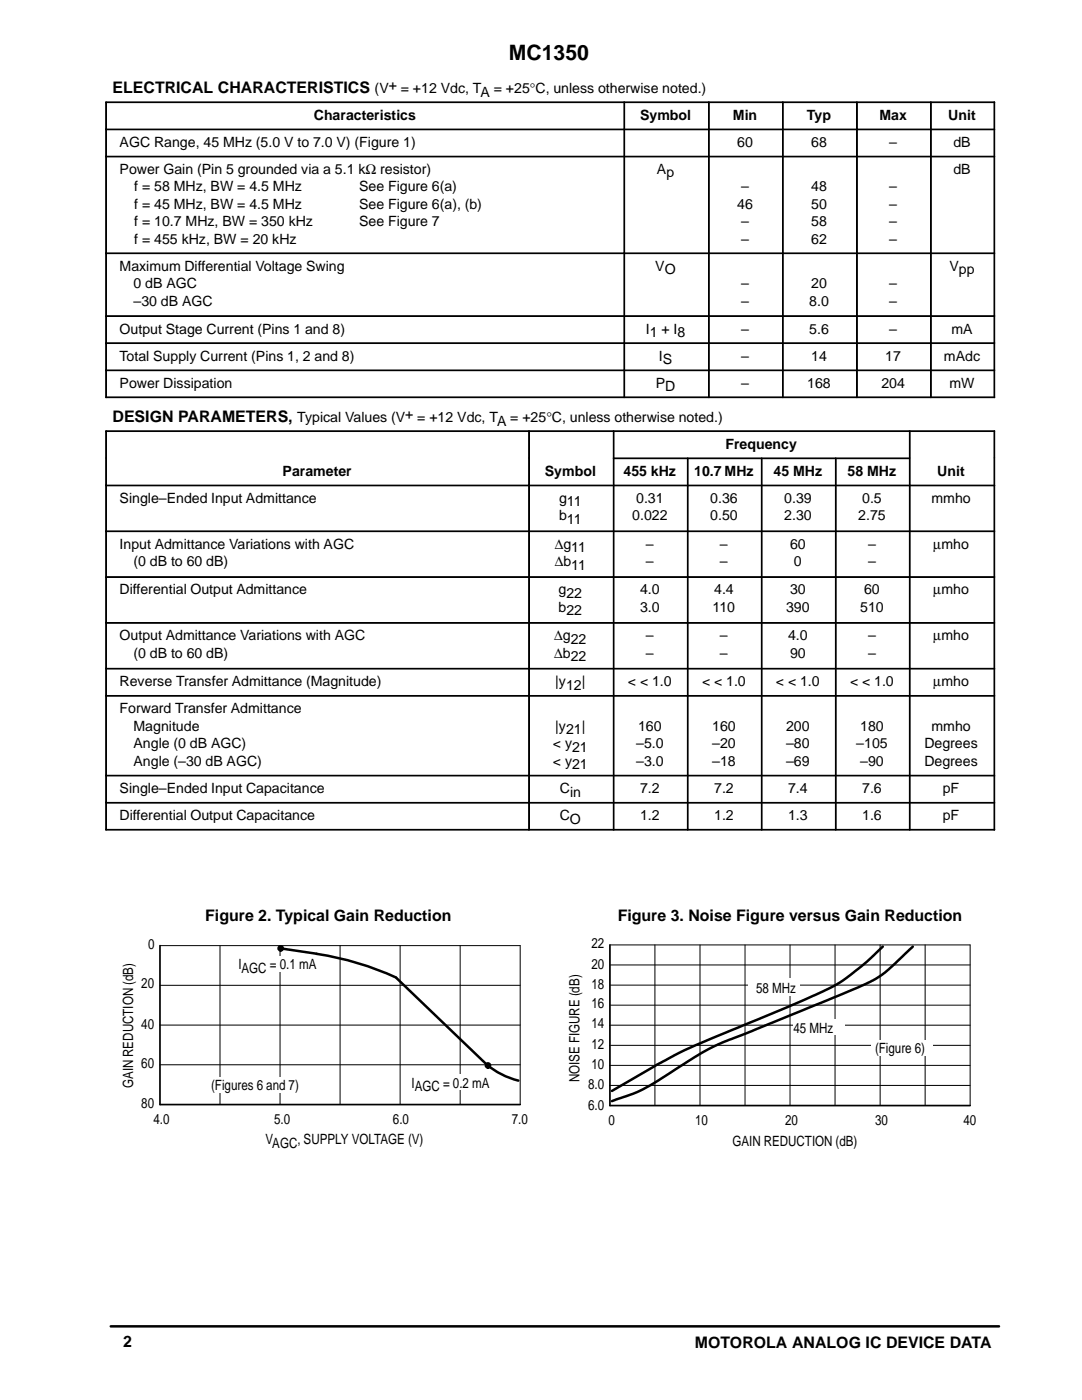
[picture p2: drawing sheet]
<svg xmlns="http://www.w3.org/2000/svg" width="216mm" height="279mm" viewBox="0 0 216 279" stroke-linecap="round" stroke-linejoin="round" font-family="sans-serif">
<path d="M55.9 189.3l7.3 1M63.1 190.4h.1a59.7 59.7 0 0 1 15.9 4.7M79.1 195.2l18 17.2a15.7 15.7 0 0 0 6.3 3.3M176.2 188.9l-3.8 3.5a35 35 0 0 1-11.6 7l-13.6 5.7a107.1 107.1 0 0 0-16.2 7.4M182.1 188.9l-3.1 3a22 22 0 0 1-9 5.7l-20.5 8.4a53.4 53.4 0 0 0-14.5 7.3l-1.6 1a36.2 36.2 0 0 1-11.3 5.5M130.9 212.6l-8.8 5.1M22.1 264.7h177.2" fill="none" stroke="#000" stroke-width=".5"/>
<g fill="#000" stroke="#000" stroke-width=".2">
<path d="M21.1 20.3h.1v5.4h-.1z" fill-rule="evenodd"/>
<path d="M21.1 20.3h103.4v.2h-103.4z" fill-rule="evenodd"/>
<path d="M21.1 25.8h.1v5.4h-.1z" fill-rule="evenodd"/>
<path d="M21.1 25.8h103.4v.1h-103.4z" fill-rule="evenodd"/>
<path d="M21.1 31.2h.1v19.3h-.1z" fill-rule="evenodd"/>
<path d="M21.1 31.2h103.4v.1h-103.4z" fill-rule="evenodd"/>
<path d="M124.5 20.3h.1v5.4h-.1z" fill-rule="evenodd"/>
<path d="M124.5 20.3h16.9v.2h-16.9z" fill-rule="evenodd"/>
<path d="M124.5 25.8h.1v5.4h-.1z" fill-rule="evenodd"/>
<path d="M124.5 25.8h16.9v.1h-16.9z" fill-rule="evenodd"/>
<path d="M124.5 31.2h.1v19.3h-.1z" fill-rule="evenodd"/>
<path d="M124.5 31.2h16.9v.1h-16.9z" fill-rule="evenodd"/>
<path d="M141.4 20.3h.1v5.4h-.1z" fill-rule="evenodd"/>
<path d="M141.4 20.3h14.7v.2h-14.7z" fill-rule="evenodd"/>
<path d="M141.4 25.8h.1v5.4h-.1z" fill-rule="evenodd"/>
<path d="M141.4 25.8h14.7v.1h-14.7z" fill-rule="evenodd"/>
<path d="M141.4 31.2h.1v19.3h-.1z" fill-rule="evenodd"/>
<path d="M141.4 31.2h14.7v.1h-14.7z" fill-rule="evenodd"/>
<path d="M156.1 20.3h.2v5.4h-.2z" fill-rule="evenodd"/>
<path d="M156.1 20.3h14.8v.2h-14.8z" fill-rule="evenodd"/>
<path d="M156.1 25.8h.2v5.4h-.2z" fill-rule="evenodd"/>
<path d="M156.1 25.8h14.8v.1h-14.8z" fill-rule="evenodd"/>
<path d="M156.1 31.2h.2v19.3h-.2z" fill-rule="evenodd"/>
<path d="M156.1 31.2h14.8v.1h-14.8z" fill-rule="evenodd"/>
<path d="M170.9 20.3h.2v5.4h-.2z" fill-rule="evenodd"/>
<path d="M170.9 20.3h14.8v.2h-14.8z" fill-rule="evenodd"/>
<path d="M170.9 25.8h.2v5.4h-.2z" fill-rule="evenodd"/>
<path d="M170.9 25.8h14.8v.1h-14.8z" fill-rule="evenodd"/>
<path d="M170.9 31.2h.2v19.3h-.2z" fill-rule="evenodd"/>
<path d="M170.9 31.2h14.8v.1h-14.8z" fill-rule="evenodd"/>
<path d="M185.7 20.3h.1v5.4h-.1z" fill-rule="evenodd"/>
<path d="M185.7 20.3h12.8v.2h-12.8z" fill-rule="evenodd"/>
<path d="M185.7 25.8h.1v5.4h-.1z" fill-rule="evenodd"/>
<path d="M185.7 25.8h12.8v.1h-12.8z" fill-rule="evenodd"/>
<path d="M185.7 31.2h.1v19.3h-.1z" fill-rule="evenodd"/>
<path d="M185.7 31.2h12.8v.1h-12.8z" fill-rule="evenodd"/>
<path d="M198.3 20.3h.2v5.4h-.2z" fill-rule="evenodd"/>
<path d="M198.3 25.8h.2v5.4h-.2z" fill-rule="evenodd"/>
<path d="M198.3 31.2h.2v19.3h-.2z" fill-rule="evenodd"/>
<path d="M21.1 50.5h.1v12.5h-.1z" fill-rule="evenodd"/>
<path d="M21.1 50.5h103.4v.1h-103.4z" fill-rule="evenodd"/>
<path d="M124.5 50.5h.1v12.5h-.1z" fill-rule="evenodd"/>
<path d="M124.5 50.5h16.9v.1h-16.9z" fill-rule="evenodd"/>
<path d="M141.4 50.5h.1v12.5h-.1z" fill-rule="evenodd"/>
<path d="M141.4 50.5h14.7v.1h-14.7z" fill-rule="evenodd"/>
<path d="M156.1 50.5h.2v12.5h-.2z" fill-rule="evenodd"/>
<path d="M156.1 50.5h14.8v.1h-14.8z" fill-rule="evenodd"/>
<path d="M170.9 50.5h.2v12.5h-.2z" fill-rule="evenodd"/>
<path d="M170.9 50.5h14.8v.1h-14.8z" fill-rule="evenodd"/>
<path d="M185.7 50.5h.1v12.5h-.1z" fill-rule="evenodd"/>
<path d="M185.7 50.5h12.8v.1h-12.8z" fill-rule="evenodd"/>
<path d="M198.3 50.5h.2v12.5h-.2z" fill-rule="evenodd"/>
<path d="M21.1 63h.1v5.4h-.1z" fill-rule="evenodd"/>
<path d="M21.1 63h103.4v.2h-103.4z" fill-rule="evenodd"/>
<path d="M21.1 68.4h.1v5.4h-.1z" fill-rule="evenodd"/>
<path d="M21.1 68.4h103.4v.2h-103.4z" fill-rule="evenodd"/>
<path d="M21.1 73.8h.1v5.6h-.1z" fill-rule="evenodd"/>
<path d="M21.1 73.8h103.4v.2h-103.4z" fill-rule="evenodd"/>
<path d="M21.1 79.2h103.4v.2h-103.4z" fill-rule="evenodd"/>
<path d="M124.5 63h.1v5.4h-.1z" fill-rule="evenodd"/>
<path d="M124.5 63h16.9v.2h-16.9z" fill-rule="evenodd"/>
<path d="M124.5 68.4h.1v5.4h-.1z" fill-rule="evenodd"/>
<path d="M124.5 68.4h16.9v.2h-16.9z" fill-rule="evenodd"/>
<path d="M124.5 73.8h.1v5.6h-.1z" fill-rule="evenodd"/>
<path d="M124.5 73.8h16.9v.2h-16.9z" fill-rule="evenodd"/>
<path d="M124.5 79.2h16.9v.2h-16.9z" fill-rule="evenodd"/>
<path d="M141.4 63h.1v5.4h-.1z" fill-rule="evenodd"/>
<path d="M141.4 63h14.7v.2h-14.7z" fill-rule="evenodd"/>
<path d="M141.4 68.4h.1v5.4h-.1z" fill-rule="evenodd"/>
<path d="M141.4 68.4h14.7v.2h-14.7z" fill-rule="evenodd"/>
<path d="M141.4 73.8h.1v5.6h-.1z" fill-rule="evenodd"/>
<path d="M141.4 73.8h14.7v.2h-14.7z" fill-rule="evenodd"/>
<path d="M141.4 79.2h14.7v.2h-14.7z" fill-rule="evenodd"/>
<path d="M156.1 63h.2v5.4h-.2z" fill-rule="evenodd"/>
<path d="M156.1 63h14.8v.2h-14.8z" fill-rule="evenodd"/>
<path d="M156.1 68.4h.2v5.4h-.2z" fill-rule="evenodd"/>
<path d="M156.1 68.4h14.8v.2h-14.8z" fill-rule="evenodd"/>
<path d="M156.1 73.8h.2v5.6h-.2z" fill-rule="evenodd"/>
<path d="M156.1 73.8h14.8v.2h-14.8z" fill-rule="evenodd"/>
<path d="M156.1 79.2h14.8v.2h-14.8z" fill-rule="evenodd"/>
<path d="M170.9 63h.2v5.4h-.2z" fill-rule="evenodd"/>
<path d="M170.9 63h14.8v.2h-14.8z" fill-rule="evenodd"/>
<path d="M170.9 68.4h.2v5.4h-.2z" fill-rule="evenodd"/>
<path d="M170.9 68.4h14.8v.2h-14.8z" fill-rule="evenodd"/>
<path d="M170.9 73.8h.2v5.6h-.2z" fill-rule="evenodd"/>
<path d="M170.9 73.8h14.8v.2h-14.8z" fill-rule="evenodd"/>
<path d="M170.9 79.2h14.8v.2h-14.8z" fill-rule="evenodd"/>
<path d="M185.7 63h.1v5.4h-.1z" fill-rule="evenodd"/>
<path d="M185.7 63h12.8v.2h-12.8z" fill-rule="evenodd"/>
<path d="M185.7 68.4h.1v5.4h-.1z" fill-rule="evenodd"/>
<path d="M185.7 68.4h12.8v.2h-12.8z" fill-rule="evenodd"/>
<path d="M185.7 73.8h.1v5.6h-.1z" fill-rule="evenodd"/>
<path d="M185.7 73.8h12.8v.2h-12.8z" fill-rule="evenodd"/>
<path d="M185.7 79.2h12.8v.2h-12.8z" fill-rule="evenodd"/>
<path d="M198.3 63h.2v5.4h-.2z" fill-rule="evenodd"/>
<path d="M198.3 68.4h.2v5.4h-.2z" fill-rule="evenodd"/>
<path d="M198.3 73.8h.2v5.6h-.2z" fill-rule="evenodd"/>
<path d="M21.1 86h.1v5.4h-.1z" fill-rule="evenodd"/>
<path d="M21.1 86h84.4v.1h-84.4z" fill-rule="evenodd"/>
<path d="M21.1 91.4h.1v5.4h-.1z" fill-rule="evenodd"/>
<path d="M21.1 96.8h.1v9.1h-.1z" fill-rule="evenodd"/>
<path d="M21.1 96.8h84.4v.2h-84.4z" fill-rule="evenodd"/>
<path d="M105.5 86h.1v5.4h-.1z" fill-rule="evenodd"/>
<path d="M105.5 86h16.9v.1h-16.9z" fill-rule="evenodd"/>
<path d="M105.5 91.4h.1v5.4h-.1z" fill-rule="evenodd"/>
<path d="M105.5 96.8h.1v9.1h-.1z" fill-rule="evenodd"/>
<path d="M105.5 96.8h16.9v.2h-16.9z" fill-rule="evenodd"/>
<path d="M122.4 86h.1v5.4h-.1z" fill-rule="evenodd"/>
<path d="M122.4 86h59v.1h-59z" fill-rule="evenodd"/>
<path d="M122.4 91.4h.1v5.4h-.1z" fill-rule="evenodd"/>
<path d="M122.4 91.4h14.7v.1h-14.7z" fill-rule="evenodd"/>
<path d="M122.4 96.8h.1v9.1h-.1z" fill-rule="evenodd"/>
<path d="M122.4 96.8h14.7v.2h-14.7z" fill-rule="evenodd"/>
<path d="M137.2 91.4h.1v5.4h-.1z" fill-rule="evenodd"/>
<path d="M137.2 91.4h14.7v.1h-14.7z" fill-rule="evenodd"/>
<path d="M137.2 96.8h.1v9.1h-.1z" fill-rule="evenodd"/>
<path d="M137.2 96.8h14.7v.2h-14.7z" fill-rule="evenodd"/>
<path d="M151.9 91.4h.2v5.4h-.2z" fill-rule="evenodd"/>
<path d="M151.9 91.4h14.8v.1h-14.8z" fill-rule="evenodd"/>
<path d="M151.9 96.8h.2v9.1h-.2z" fill-rule="evenodd"/>
<path d="M151.9 96.8h14.8v.2h-14.8z" fill-rule="evenodd"/>
<path d="M166.7 91.4h.1v5.4h-.1z" fill-rule="evenodd"/>
<path d="M166.7 91.4h14.7v.1h-14.7z" fill-rule="evenodd"/>
<path d="M166.7 96.8h.1v9.1h-.1z" fill-rule="evenodd"/>
<path d="M166.7 96.8h14.7v.2h-14.7z" fill-rule="evenodd"/>
<path d="M181.5 86h.1v5.4h-.1z" fill-rule="evenodd"/>
<path d="M181.5 86h17v.1h-17z" fill-rule="evenodd"/>
<path d="M181.5 91.4h.1v5.4h-.1z" fill-rule="evenodd"/>
<path d="M181.5 96.8h.1v9.1h-.1z" fill-rule="evenodd"/>
<path d="M181.5 96.8h17v.2h-17z" fill-rule="evenodd"/>
<path d="M198.3 86h.2v5.4h-.2z" fill-rule="evenodd"/>
<path d="M198.3 91.4h.2v5.4h-.2z" fill-rule="evenodd"/>
<path d="M198.3 96.8h.2v9.1h-.2z" fill-rule="evenodd"/>
<path d="M21.1 106h.1v9.1h-.1z" fill-rule="evenodd"/>
<path d="M21.1 106h84.4v.1h-84.4z" fill-rule="evenodd"/>
<path d="M21.1 115.1h.1v9.1h-.1z" fill-rule="evenodd"/>
<path d="M21.1 115.1h84.4v.1h-84.4z" fill-rule="evenodd"/>
<path d="M105.5 106h.1v9.1h-.1z" fill-rule="evenodd"/>
<path d="M105.5 106h16.9v.1h-16.9z" fill-rule="evenodd"/>
<path d="M105.5 115.1h.1v9.1h-.1z" fill-rule="evenodd"/>
<path d="M105.5 115.1h16.9v.1h-16.9z" fill-rule="evenodd"/>
<path d="M122.4 106h.1v9.1h-.1z" fill-rule="evenodd"/>
<path d="M122.4 106h14.7v.1h-14.7z" fill-rule="evenodd"/>
<path d="M122.4 115.1h.1v9.1h-.1z" fill-rule="evenodd"/>
<path d="M122.4 115.1h14.7v.1h-14.7z" fill-rule="evenodd"/>
<path d="M137.2 106h.1v9.1h-.1z" fill-rule="evenodd"/>
<path d="M137.2 106h14.7v.1h-14.7z" fill-rule="evenodd"/>
<path d="M137.2 115.1h.1v9.1h-.1z" fill-rule="evenodd"/>
<path d="M137.2 115.1h14.7v.1h-14.7z" fill-rule="evenodd"/>
<path d="M151.9 106h.2v9.1h-.2z" fill-rule="evenodd"/>
<path d="M151.9 106h14.8v.1h-14.8z" fill-rule="evenodd"/>
<path d="M151.9 115.1h.2v9.1h-.2z" fill-rule="evenodd"/>
<path d="M151.9 115.1h14.8v.1h-14.8z" fill-rule="evenodd"/>
<path d="M166.7 106h.1v9.1h-.1z" fill-rule="evenodd"/>
<path d="M166.7 106h14.7v.1h-14.7z" fill-rule="evenodd"/>
<path d="M166.7 115.1h.1v9.1h-.1z" fill-rule="evenodd"/>
<path d="M166.7 115.1h14.7v.1h-14.7z" fill-rule="evenodd"/>
<path d="M181.5 106h.1v9.1h-.1z" fill-rule="evenodd"/>
<path d="M181.5 106h17v.1h-17z" fill-rule="evenodd"/>
<path d="M181.5 115.1h.1v9.1h-.1z" fill-rule="evenodd"/>
<path d="M181.5 115.1h17v.1h-17z" fill-rule="evenodd"/>
<path d="M198.3 106h.2v9.1h-.2z" fill-rule="evenodd"/>
<path d="M198.3 115.1h.2v9.1h-.2z" fill-rule="evenodd"/>
<path d="M21.1 124.2h.1v9.2h-.1z" fill-rule="evenodd"/>
<path d="M21.1 124.2h84.4v.2h-84.4z" fill-rule="evenodd"/>
<path d="M21.1 133.4h.1v5.4h-.1z" fill-rule="evenodd"/>
<path d="M21.1 133.4h84.4v.1h-84.4z" fill-rule="evenodd"/>
<path d="M21.1 138.8h.1v15.9h-.1z" fill-rule="evenodd"/>
<path d="M21.1 138.8h84.4v.1h-84.4z" fill-rule="evenodd"/>
<path d="M105.5 124.2h.1v9.2h-.1z" fill-rule="evenodd"/>
<path d="M105.5 124.2h16.9v.2h-16.9z" fill-rule="evenodd"/>
<path d="M105.5 133.4h.1v5.4h-.1z" fill-rule="evenodd"/>
<path d="M105.5 133.4h16.9v.1h-16.9z" fill-rule="evenodd"/>
<path d="M105.5 138.8h.1v15.9h-.1z" fill-rule="evenodd"/>
<path d="M105.5 138.8h16.9v.1h-16.9z" fill-rule="evenodd"/>
<path d="M122.4 124.2h.1v9.2h-.1z" fill-rule="evenodd"/>
<path d="M122.4 124.2h14.7v.2h-14.7z" fill-rule="evenodd"/>
<path d="M122.4 133.4h.1v5.4h-.1z" fill-rule="evenodd"/>
<path d="M122.4 133.4h14.7v.1h-14.7z" fill-rule="evenodd"/>
<path d="M122.4 138.8h.1v15.9h-.1z" fill-rule="evenodd"/>
<path d="M122.4 138.8h14.7v.1h-14.7z" fill-rule="evenodd"/>
<path d="M137.2 124.2h.1v9.2h-.1z" fill-rule="evenodd"/>
<path d="M137.2 124.2h14.7v.2h-14.7z" fill-rule="evenodd"/>
<path d="M137.2 133.4h.1v5.4h-.1z" fill-rule="evenodd"/>
<path d="M137.2 133.4h14.7v.1h-14.7z" fill-rule="evenodd"/>
<path d="M137.2 138.8h.1v15.9h-.1z" fill-rule="evenodd"/>
<path d="M137.2 138.8h14.7v.1h-14.7z" fill-rule="evenodd"/>
<path d="M151.9 124.2h.2v9.2h-.2z" fill-rule="evenodd"/>
<path d="M151.9 124.2h14.8v.2h-14.8z" fill-rule="evenodd"/>
<path d="M151.9 133.4h.2v5.4h-.2z" fill-rule="evenodd"/>
<path d="M151.9 133.4h14.8v.1h-14.8z" fill-rule="evenodd"/>
<path d="M151.9 138.8h.2v15.9h-.2z" fill-rule="evenodd"/>
<path d="M151.9 138.8h14.8v.1h-14.8z" fill-rule="evenodd"/>
<path d="M166.7 124.2h.1v9.2h-.1z" fill-rule="evenodd"/>
<path d="M166.7 124.2h14.7v.2h-14.7z" fill-rule="evenodd"/>
<path d="M166.7 133.4h.1v5.4h-.1z" fill-rule="evenodd"/>
<path d="M166.7 133.4h14.7v.1h-14.7z" fill-rule="evenodd"/>
<path d="M166.7 138.8h.1v15.9h-.1z" fill-rule="evenodd"/>
<path d="M166.7 138.8h14.7v.1h-14.7z" fill-rule="evenodd"/>
<path d="M181.5 124.2h.1v9.2h-.1z" fill-rule="evenodd"/>
<path d="M181.5 124.2h17v.2h-17z" fill-rule="evenodd"/>
<path d="M181.5 133.4h.1v5.4h-.1z" fill-rule="evenodd"/>
<path d="M181.5 133.4h17v.1h-17z" fill-rule="evenodd"/>
<path d="M181.5 138.8h.1v15.9h-.1z" fill-rule="evenodd"/>
<path d="M181.5 138.8h17v.1h-17z" fill-rule="evenodd"/>
<path d="M198.3 124.2h.2v9.2h-.2z" fill-rule="evenodd"/>
<path d="M198.3 133.4h.2v5.4h-.2z" fill-rule="evenodd"/>
<path d="M198.3 138.8h.2v15.9h-.2z" fill-rule="evenodd"/>
<path d="M21.1 154.7h.1v5.4h-.1z" fill-rule="evenodd"/>
<path d="M21.1 154.7h84.4v.2h-84.4z" fill-rule="evenodd"/>
<path d="M105.5 154.7h.1v5.4h-.1z" fill-rule="evenodd"/>
<path d="M105.5 154.7h16.9v.2h-16.9z" fill-rule="evenodd"/>
<path d="M122.4 154.7h.1v5.4h-.1z" fill-rule="evenodd"/>
<path d="M122.4 154.7h14.7v.2h-14.7z" fill-rule="evenodd"/>
<path d="M137.2 154.7h.1v5.4h-.1z" fill-rule="evenodd"/>
<path d="M137.2 154.7h14.7v.2h-14.7z" fill-rule="evenodd"/>
<path d="M151.9 154.7h.2v5.4h-.2z" fill-rule="evenodd"/>
<path d="M151.9 154.7h14.8v.2h-14.8z" fill-rule="evenodd"/>
<path d="M166.7 154.7h.1v5.4h-.1z" fill-rule="evenodd"/>
<path d="M166.7 154.7h14.7v.2h-14.7z" fill-rule="evenodd"/>
<path d="M181.5 154.7h.1v5.4h-.1z" fill-rule="evenodd"/>
<path d="M181.5 154.7h17v.2h-17z" fill-rule="evenodd"/>
<path d="M198.3 154.7h.2v5.4h-.2z" fill-rule="evenodd"/>
<path d="M21.1 160.1h.1v5.6h-.1z" fill-rule="evenodd"/>
<path d="M21.1 160.1h84.4v.2h-84.4z" fill-rule="evenodd"/>
<path d="M21.1 165.5h84.4v.2h-84.4z" fill-rule="evenodd"/>
<path d="M105.5 160.1h.1v5.6h-.1z" fill-rule="evenodd"/>
<path d="M105.5 160.1h16.9v.2h-16.9z" fill-rule="evenodd"/>
<path d="M105.5 165.5h16.9v.2h-16.9z" fill-rule="evenodd"/>
<path d="M122.4 160.1h.1v5.6h-.1z" fill-rule="evenodd"/>
<path d="M122.4 160.1h14.7v.2h-14.7z" fill-rule="evenodd"/>
<path d="M122.4 165.5h14.7v.2h-14.7z" fill-rule="evenodd"/>
<path d="M137.2 160.1h.1v5.6h-.1z" fill-rule="evenodd"/>
<path d="M137.2 160.1h14.7v.2h-14.7z" fill-rule="evenodd"/>
<path d="M137.2 165.5h14.7v.2h-14.7z" fill-rule="evenodd"/>
<path d="M151.9 160.1h.2v5.6h-.2z" fill-rule="evenodd"/>
<path d="M151.9 160.1h14.8v.2h-14.8z" fill-rule="evenodd"/>
<path d="M151.9 165.5h14.8v.2h-14.8z" fill-rule="evenodd"/>
<path d="M166.7 160.1h.1v5.6h-.1z" fill-rule="evenodd"/>
<path d="M166.7 160.1h14.7v.2h-14.7z" fill-rule="evenodd"/>
<path d="M166.7 165.5h14.7v.2h-14.7z" fill-rule="evenodd"/>
<path d="M181.5 160.1h.1v5.6h-.1z" fill-rule="evenodd"/>
<path d="M181.5 160.1h17v.2h-17z" fill-rule="evenodd"/>
<path d="M181.5 165.5h17v.2h-17z" fill-rule="evenodd"/>
<path d="M198.3 160.1h.2v5.6h-.2z" fill-rule="evenodd"/>
</g>
<g fill="none" stroke="#000" stroke-width=".2">
<path d="M31.9 196.6h71.9M31.9 188.7h71.9v31.7M43.9 188.7v31.7M55.9 188.7v31.7M67.9 188.7v31.7M79.8 188.7v31.7M91.8 188.7v31.7M121.7 196.6h71.9M121.7 192.6h71.9M121.7 188.6h71.9v32M130.7 188.6v32M139.7 188.6v32"/>
<path d="M148.7 188.6v32M157.6 188.6v32M166.6 188.6v32M175.6 188.6v32M184.6 188.6v32M31.9 204.6h71.9M31.9 212.5h71.9M121.7 216.6h71.9M121.7 212.6h71.9M121.7 208.6h71.9M121.7 204.6h71.9M121.7 200.6h71.9"/>
</g>
<path d="M31.9 188.7v31.7h71.9M121.7 188.6v32h71.9" fill="none" stroke="#000" stroke-width=".34"/>
<g fill="#000" stroke="#000" stroke-width=".34">
<circle cx="56" cy="189.3" r=".5"/>
<circle cx="97.4" cy="212.6" r=".5"/>
</g>
<g fill="#fff">
<path d="M81.4 214.5h16.3v3h-16.3z"/>
<path d="M158.2 203.5h10.3v3h-10.3z"/>
<path d="M150.5 195.4h8.2v3.3h-8.2z"/>
<path d="M149.4 195.3h10.3v3.1h-10.3z"/>
<path d="M46.9 190.9h16.2v3.1h-16.2z"/>
<path d="M41.4 215h16.3v3.1h-16.3z"/>
<path d="M173.9 207.6h12.2v3h-12.2z"/>
</g>
<text font-size="4.2" x="101.5" y="11.9">MC1350</text>
<g font-size="3.2">
<text x="22.5" y="18.6">ELECTRICAL CHARACTERISTICS</text>
<text x="22.5" y="84.2">DESIGN PARAMETERS,</text>
<text x="41" y="183.9">Figure 2. Typical Gain Reduction</text>
<text x="123.3" y="183.9">Figure 3. Noise Figure versus Gain Reduction</text>
<text x="24.6" y="268.9">2</text>
<text x="138.7" y="268.9">MOTOROLA ANALOG IC DEVICE DATA</text>
</g>
<g font-size="2.8">
<text x="62.6" y="23.9">Characteristics</text>
<text x="74.8" y="18.6">(V+ = +12 Vdc, TA = +25°C, unless otherwise noted.)</text>
<text x="127.7" y="23.9">Symbol</text>
<text x="146.2" y="23.9">Min</text>
<text x="161" y="23.9">Typ</text>
<text x="175.5" y="23.9">Max</text>
<text x="189.2" y="23.9">Unit</text>
<text x="23.9" y="29.3">AGC Range, 45 MHz (5.0 V to 7.0 V) (Figure 1)</text>
<text x="147.1" y="29.3">60</text>
<text x="161.9" y="29.3">68</text>
<text x="177.4" y="29.3">–</text>
<text x="190.2" y="29.3">dB</text>
<text x="23.9" y="34.7">Power Gain (Pin 5 grounded via a 5.1 kΩ resistor)</text>
<text x="131.1" y="34.7">Ap</text>
<text x="190.2" y="34.7">dB</text>
<text x="26.8" y="38.2">f = 58 MHz, BW = 4.5 MHz</text>
<text x="26.8" y="41.7">f = 45 MHz, BW = 4.5 MHz</text>
<text x="71.7" y="38.2">See Figure 6(a)</text>
<text x="71.7" y="41.7">See Figure 6(a), (b)</text>
<text x="147.1" y="41.7">46</text>
<text x="147.9" y="38.2">–</text>
<text x="161.9" y="38.2">48</text>
<text x="161.9" y="41.7">50</text>
<text x="177.4" y="38.2">–</text>
<text x="177.4" y="41.7">–</text>
<text x="26.8" y="45.2">f = 10.7 MHz, BW = 350 kHz</text>
<text x="71.7" y="45.2">See Figure 7</text>
<text x="147.9" y="45.2">–</text>
<text x="161.9" y="45.2">58</text>
<text x="177.4" y="45.2">–</text>
<text x="26.8" y="48.7">f = 455 kHz, BW = 20 kHz</text>
<text x="147.9" y="48.7">–</text>
<text x="161.9" y="48.7">62</text>
<text x="177.4" y="48.7">–</text>
<text x="23.9" y="54">Maximum Differential Voltage Swing</text>
<text x="26.6" y="57.5">0 dB AGC</text>
<text x="130.8" y="54">VO</text>
<text x="147.9" y="57.5">–</text>
<text x="161.9" y="57.5">20</text>
<text x="177.4" y="57.5">–</text>
<text x="189.5" y="54">Vpp</text>
<text x="26.6" y="61">–30 dB AGC</text>
<text x="147.9" y="61">–</text>
<text x="161.5" y="61">8.0</text>
<text x="177.4" y="61">–</text>
<text x="23.9" y="66.6">Output Stage Current (Pins 1 and 8)</text>
<text x="23.9" y="72">Total Supply Current (Pins 1, 2 and 8)</text>
<text x="128.9" y="66.6">I1 + I8</text>
<text x="131.5" y="72">IS</text>
<text x="147.9" y="66.6">–</text>
<text x="147.9" y="72">–</text>
<text x="161.5" y="66.6">5.6</text>
<text x="161.9" y="72">14</text>
<text x="176.6" y="72">17</text>
<text x="177.4" y="66.6">–</text>
<text x="188.4" y="72">mAdc</text>
<text x="189.8" y="66.6">mA</text>
<text x="23.9" y="77.4">Power Dissipation</text>
<text x="130.8" y="77.4">PD</text>
<text x="147.9" y="77.4">–</text>
<text x="161.1" y="77.4">168</text>
<text x="175.9" y="77.4">204</text>
<text x="189.5" y="77.4">mW</text>
<text x="59.3" y="84.2">Typical Values (V+ = +12 Vdc, TA = +25°C, unless otherwise noted.)</text>
<text x="144.8" y="89.5">Frequency</text>
<text x="56.4" y="94.9">Parameter</text>
<text x="108.7" y="94.9">Symbol</text>
<text x="124.4" y="94.9">455 kHz</text>
<text x="138.5" y="94.9">10.7 MHz</text>
<text x="154.4" y="94.9">45 MHz</text>
<text x="169.1" y="94.9">58 MHz</text>
<text x="187" y="94.9">Unit</text>
<text x="23.9" y="100.4">Single–Ended Input Admittance</text>
<text x="111.6" y="100.4">g11</text>
<text x="126.9" y="100.4">0.31</text>
<text x="141.7" y="100.4">0.36</text>
<text x="156.5" y="100.4">0.39</text>
<text x="172" y="100.4">0.5</text>
<text x="185.9" y="100.4">mmho</text>
<text x="111.6" y="103.8">b11</text>
<text x="126.2" y="103.8">0.022</text>
<text x="141.7" y="103.8">0.50</text>
<text x="156.5" y="103.8">2.30</text>
<text x="171.3" y="103.8">2.75</text>
<text x="23.9" y="109.5">Input Admittance Variations with AGC</text>
<text x="26.6" y="113">(0 dB to 60 dB)</text>
<text x="110.7" y="109.5">∆g11</text>
<text x="110.7" y="113">∆b11</text>
<text x="128.9" y="109.5">–</text>
<text x="128.9" y="113">–</text>
<text x="143.7" y="109.5">–</text>
<text x="143.7" y="113">–</text>
<text x="157.6" y="109.5">60</text>
<text x="158.4" y="113">0</text>
<text x="173.2" y="109.5">–</text>
<text x="173.2" y="113">–</text>
<text x="186.2" y="109.5">µmho</text>
<text x="23.9" y="118.6">Differential Output Admittance</text>
<text x="111.5" y="118.6">g22</text>
<text x="127.7" y="118.6">4.0</text>
<text x="142.5" y="118.6">4.4</text>
<text x="157.6" y="118.6">30</text>
<text x="172.4" y="118.6">60</text>
<text x="186.2" y="118.6">µmho</text>
<text x="111.5" y="122.1">b22</text>
<text x="127.7" y="122.1">3.0</text>
<text x="142.2" y="122.1">110</text>
<text x="156.9" y="122.1">390</text>
<text x="171.6" y="122.1">510</text>
<text x="23.9" y="127.8">Output Admittance Variations with AGC</text>
<text x="26.6" y="131.3">(0 dB to 60 dB)</text>
<text x="110.6" y="127.8">∆g22</text>
<text x="110.6" y="131.3">∆b22</text>
<text x="128.9" y="127.8">–</text>
<text x="128.9" y="131.3">–</text>
<text x="143.7" y="127.8">–</text>
<text x="143.7" y="131.3">–</text>
<text x="157.3" y="127.8">4.0</text>
<text x="157.6" y="131.3">90</text>
<text x="173.2" y="127.8">–</text>
<text x="173.2" y="131.3">–</text>
<text x="186.2" y="127.8">µmho</text>
<text x="23.9" y="136.9">Reverse Transfer Admittance (Magnitude)</text>
<text x="110.8" y="136.9">|y12|</text>
<text x="125.3" y="136.9">&lt; &lt; 1.0</text>
<text x="140.1" y="136.9">&lt; &lt; 1.0</text>
<text x="154.8" y="136.9">&lt; &lt; 1.0</text>
<text x="169.6" y="136.9">&lt; &lt; 1.0</text>
<text x="186.2" y="136.9">µmho</text>
<text x="23.9" y="142.3">Forward Transfer Admittance</text>
<text x="26.6" y="145.8">Magnitude</text>
<text x="26.6" y="149.3">Angle (0 dB AGC)</text>
<text x="110.3" y="149.3">&lt; y21</text>
<text x="110.8" y="145.8">|y21|</text>
<text x="126.9" y="149.3">–5.0</text>
<text x="127.3" y="145.8">160</text>
<text x="142.1" y="145.8">160</text>
<text x="142.1" y="149.3">–20</text>
<text x="156.9" y="145.8">200</text>
<text x="156.9" y="149.3">–80</text>
<text x="170.9" y="149.3">–105</text>
<text x="171.6" y="145.8">180</text>
<text x="184.4" y="149.3">Degrees</text>
<text x="185.9" y="145.8">mmho</text>
<text x="26.6" y="152.8">Angle (–30 dB AGC)</text>
<text x="110.3" y="152.8">&lt; y21</text>
<text x="126.9" y="152.8">–3.0</text>
<text x="142.1" y="152.8">–18</text>
<text x="156.9" y="152.8">–69</text>
<text x="171.6" y="152.8">–90</text>
<text x="184.4" y="152.8">Degrees</text>
<text x="23.9" y="158.3">Single–Ended Input Capacitance</text>
<text x="111.7" y="158.3">Cin</text>
<text x="127.7" y="158.3">7.2</text>
<text x="142.5" y="158.3">7.2</text>
<text x="157.3" y="158.3">7.4</text>
<text x="172" y="158.3">7.6</text>
<text x="188.1" y="158.3">pF</text>
<text x="23.9" y="163.7">Differential Output Capacitance</text>
<text x="111.7" y="163.7">CO</text>
<text x="127.7" y="163.7">1.2</text>
<text x="142.5" y="163.7">1.2</text>
<text x="157.3" y="163.7">1.3</text>
<text x="172" y="163.7">1.6</text>
<text x="188.1" y="163.7">pF</text>
<text x="29.6" y="189.4">0</text>
<text x="118" y="189.3">22</text>
<text x="28.2" y="197.2">20</text>
<text x="47.6" y="193.5">IAGC = 0.1 mA</text>
<text x="118" y="193.3">20</text>
<text x="118" y="197.4">18</text>
<text x="118" y="201.1">16</text>
<text x="150.9" y="198.1">58 MHz</text>
<text x="28.2" y="205.3">40</text>
<text x="118" y="205.2">14</text>
<text x="118" y="209.3">12</text>
<text x="158.3" y="206.2">45 MHz</text>
<text x="28.2" y="213.1">60</text>
<text x="118" y="213.3">10</text>
<text x="174.6" y="210.1">(Figure 6)</text>
<text x="26.5" y="217.2" transform="rotate(-90 26.5 217.2)">GAIN REDUCTION (dB)</text>
<text x="28.2" y="221.2">80</text>
<text x="42.1" y="217.6">(Figures 6 and 7)</text>
<text x="82.1" y="217">IAGC = 0.2 mA</text>
<text x="115.6" y="216" transform="rotate(-90 115.6 216)">NOISE FIGURE (dB)</text>
<text x="117.4" y="217.4">8.0</text>
<text x="117.4" y="221.5">6.0</text>
<text x="30.6" y="224.2">4.0</text>
<text x="54.7" y="224.2">5.0</text>
<text x="78.4" y="224.2">6.0</text>
<text x="102.1" y="224.2">7.0</text>
<text x="121.4" y="224.4">0</text>
<text x="138.7" y="224.4">10</text>
<text x="156.6" y="224.4">20</text>
<text x="174.6" y="224.4">30</text>
<text x="192.2" y="224.4">40</text>
<text x="53" y="228.3">VAGC, SUPPLY VOLTAGE (V)</text>
<text x="146.1" y="228.7">GAIN REDUCTION (dB)</text>
</g>
</svg>
